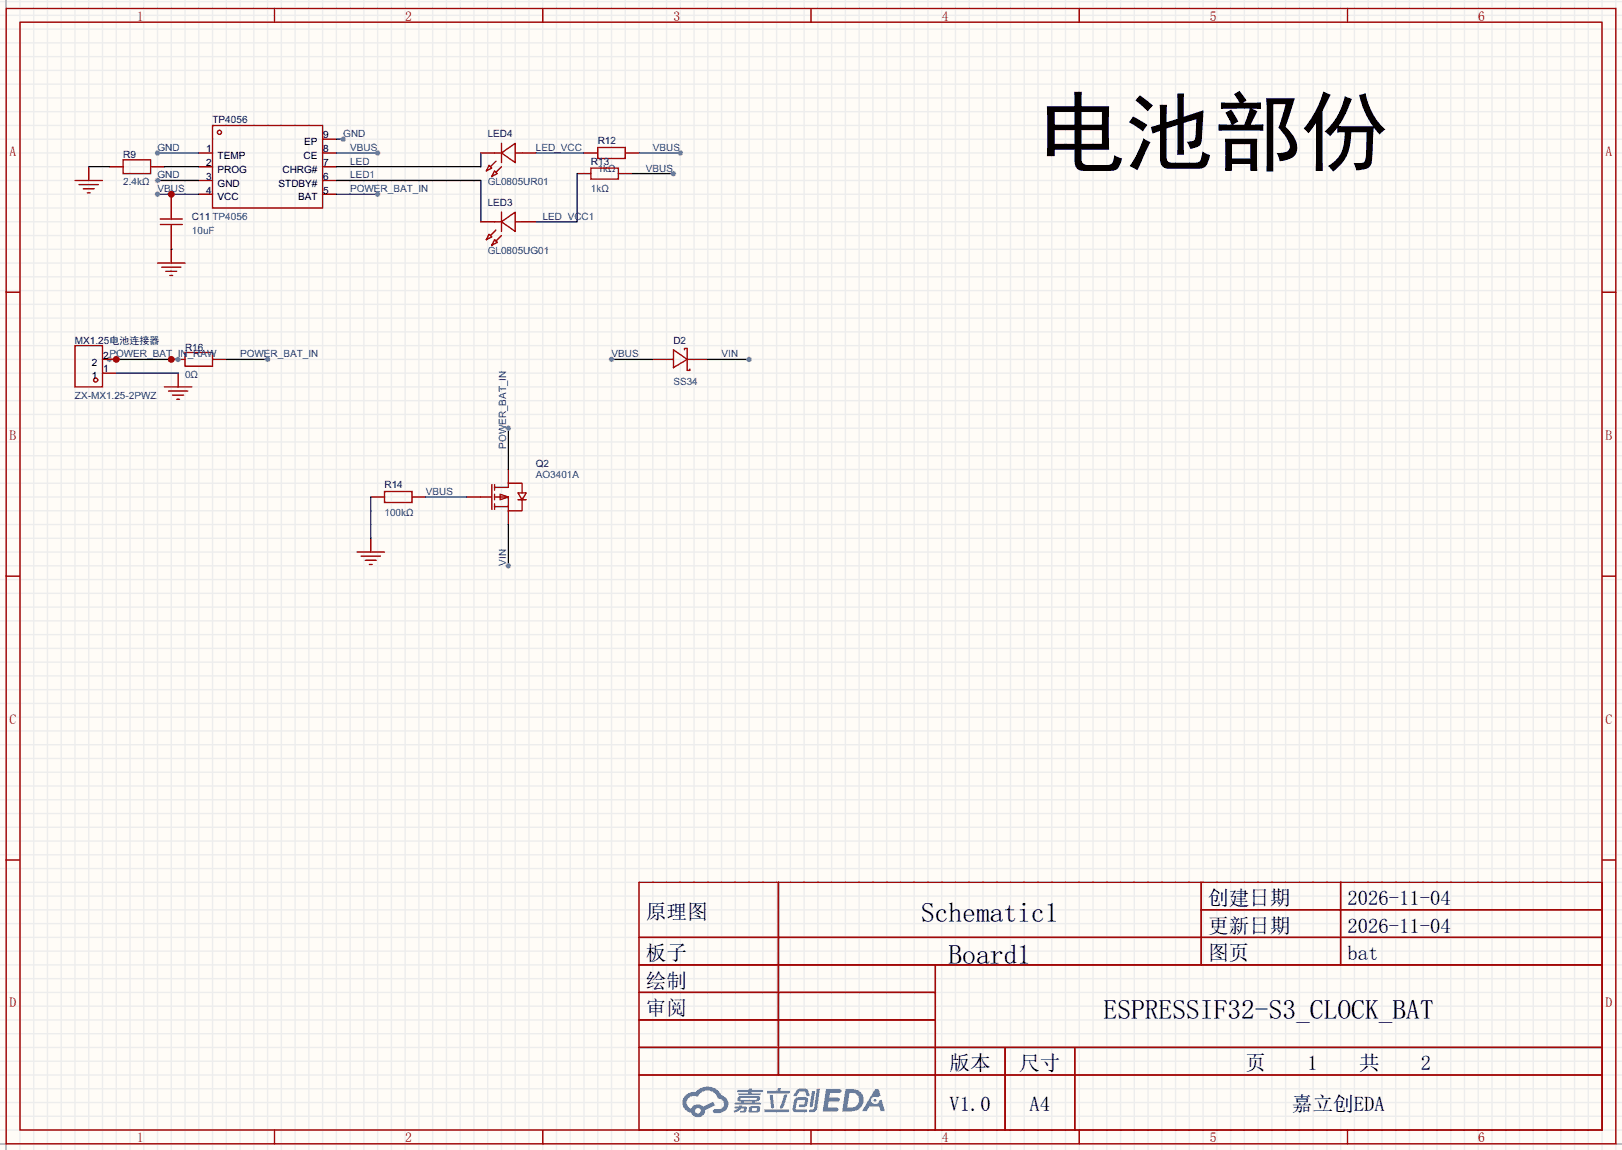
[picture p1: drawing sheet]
<svg xmlns="http://www.w3.org/2000/svg" width="299mm" height="212mm" viewBox="0 0 299 212" stroke-linecap="round" stroke-linejoin="round" font-family="sans-serif">
<path d="M0 0h299.5v212.3h-299.5z" fill="#fffcf7"/>
<g fill="none" stroke="#ededed" stroke-width=".25">
<path d="M0 .3h299.5M0 2.8h299.5M0 5.4h299.5M0 7.9h299.5M0 10.5h299.5M0 13h299.5M0 15.5h299.5M0 18.1h299.5M1.1 0v212.3M3.7 0v212.3M6.2 0v212.3M8.8 0v212.3"/>
<path d="M11.3 0v212.3M13.8 0v212.3M16.4 0v212.3M18.9 0v212.3M21.5 0v212.3M24 0v212.3M26.5 0v212.3M29.1 0v212.3M31.6 0v212.3M34.2 0v212.3M36.7 0v212.3M39.2 0v212.3"/>
<path d="M41.8 0v212.3M44.3 0v212.3M46.9 0v212.3M49.4 0v212.3M51.9 0v212.3M54.5 0v212.3M57 0v212.3M59.6 0v212.3M62.1 0v212.3M64.6 0v212.3M67.2 0v212.3M69.7 0v212.3"/>
<path d="M72.3 0v212.3M74.8 0v212.3M77.3 0v212.3M79.9 0v212.3M82.4 0v212.3M85 0v212.3M87.5 0v212.3M90 0v212.3M92.6 0v212.3M95.1 0v212.3M97.7 0v212.3M100.2 0v212.3"/>
<path d="M102.7 0v212.3M105.3 0v212.3M107.8 0v212.3M110.4 0v212.3M112.9 0v212.3M115.4 0v212.3M118 0v212.3M120.5 0v212.3M123.1 0v212.3M125.6 0v212.3M128.1 0v212.3M130.7 0v212.3"/>
<path d="M133.2 0v212.3M135.8 0v212.3M138.3 0v212.3M140.8 0v212.3M143.4 0v212.3M145.9 0v212.3M148.5 0v212.3M151 0v212.3M153.5 0v212.3M156.1 0v212.3M158.6 0v212.3M161.2 0v212.3"/>
<path d="M163.7 0v212.3M166.2 0v212.3M168.8 0v212.3M171.3 0v212.3M173.9 0v212.3M176.4 0v212.3M178.9 0v212.3M181.5 0v212.3M184 0v212.3M186.6 0v212.3M189.1 0v212.3M191.6 0v212.3"/>
<path d="M194.2 0v212.3M196.7 0v212.3M199.3 0v212.3M201.8 0v212.3M204.3 0v212.3M206.9 0v212.3M209.4 0v212.3M212 0v212.3M214.5 0v212.3M217 0v212.3M219.6 0v212.3M222.1 0v212.3"/>
<path d="M224.7 0v212.3M227.2 0v212.3M229.7 0v212.3M232.3 0v212.3M234.8 0v212.3M237.4 0v212.3M239.9 0v212.3M242.4 0v212.3M245 0v212.3M247.5 0v212.3M250.1 0v212.3M252.6 0v212.3"/>
<path d="M255.1 0v212.3M257.7 0v212.3M260.2 0v212.3M262.8 0v212.3M265.3 0v212.3M267.8 0v212.3M270.4 0v212.3M272.9 0v212.3M275.5 0v212.3M278 0v212.3M280.5 0v212.3M283.1 0v212.3"/>
<path d="M285.6 0v212.3M288.2 0v212.3M290.7 0v212.3M293.2 0v212.3M295.8 0v212.3M298.3 0v212.3M0 20.6h299.5M0 23.2h299.5M0 25.7h299.5M0 28.2h299.5M0 30.8h299.5M0 33.3h299.5"/>
<path d="M0 35.9h299.5M0 38.4h299.5M0 40.9h299.5M0 43.5h299.5M0 46h299.5M0 48.6h299.5M0 51.1h299.5M0 53.6h299.5M0 56.2h299.5M0 58.7h299.5M0 61.3h299.5M0 63.8h299.5"/>
<path d="M0 66.3h299.5M0 68.9h299.5M0 71.4h299.5M0 74h299.5M0 76.5h299.5M0 79h299.5M0 81.6h299.5M0 84.1h299.5M0 86.7h299.5M0 89.2h299.5M0 91.7h299.5M0 94.3h299.5"/>
<path d="M0 96.8h299.5M0 99.4h299.5M0 101.9h299.5M0 104.4h299.5M0 107h299.5M0 109.5h299.5M0 112.1h299.5M0 114.6h299.5M0 117.1h299.5M0 119.7h299.5M0 122.2h299.5M0 124.8h299.5"/>
<path d="M0 127.3h299.5M0 129.8h299.5M0 132.4h299.5M0 134.9h299.5M0 137.5h299.5M0 140h299.5M0 142.5h299.5M0 145.1h299.5M0 147.6h299.5M0 150.2h299.5M0 152.7h299.5M0 155.2h299.5"/>
<path d="M0 157.8h299.5M0 160.3h299.5M0 162.9h299.5M0 165.4h299.5M0 167.9h299.5M0 170.5h299.5M0 173h299.5M0 175.6h299.5M0 178.1h299.5M0 180.6h299.5M0 183.2h299.5M0 185.7h299.5"/>
<path d="M0 188.3h299.5M0 190.8h299.5M0 193.3h299.5M0 195.9h299.5M0 198.4h299.5M0 201h299.5M0 203.5h299.5M0 206h299.5M0 208.6h299.5M0 211.1h299.5"/>
</g>
<path d="M1.1 0v212.3M0 211.1h299.5" fill="none" stroke="#999" stroke-width=".25"/>
<g fill="none" stroke="#a10000" stroke-width=".25">
<path d="M1.1 1.6h297.2v209.5h-297.2zM3.7 4.1h292.1v204.5h-292.1zM50.7 1.6v2.5M100.2 1.6v2.5M149.7 1.6v2.5M199.3 1.6v2.5M248.8 1.6v2.5M1.1 54h2.6M295.8 54h2.5M1.1 106.3h2.6M295.8 106.3h2.5M1.1 158.7h2.6"/>
<path d="M295.8 158.7h2.5M118 162.9h177.8v45.7h-177.8zM118 173h177.8M118 178.1h177.8M143.7 162.9v35.5M172.7 178.1v30.5M221.8 162.9v15.2M221.8 167.9h74M247.5 162.9v15.2M118 183.2h54.7M118 193.3h177.8M118 188.3h54.7"/>
<path d="M118 198.4h177.8M185.6 193.3v15.3M198.4 193.3v15.3M50.7 208.6v2.5M100.2 208.6v2.5M149.7 208.6v2.5M199.3 208.6v2.5M248.8 208.6v2.5"/>
</g>
<g fill="#5487ff">
<path d="M152.5 201h1.6a1.34 1.34 0 0 1 1.2 .2 .37 .37 0 0 1-.3 .5h-1.7l-.2 .9h1.6a.37 .37 0 0 1 .4 .4 .37 .37 0 0 1-.4 .3h-1.7l-.2 1.1h.8a1.26 1.26 0 0 1 1.2 .2 .36 .36 0 0 1-.3 .5h-2.6z"/>
<path d="M161.5 201h.8l.3 1.3-.6 .3a.72 .72 0 0 0-1.1 .2 .72 .72 0 0 0 .3 1 .72 .72 0 0 0 1-.4l.1-.2 .5-.3 .6 2.2h-.8l-.3-.9h-1.8l-.5 .9h-.9z"/>
<path d="M149.9 201.4h.6l-.4 2.7a.31 .31 0 0 1-.3 .3 .31 .31 0 0 1-.3-.3z"/>
<path d="M150.8 200.9h.6l-.5 3.7a.97 .97 0 0 1-1.5 .5l.1-.3 .6-.1 .2-.1z"/>
<path d="M147.1 201.2l.5-.3 1.3 .1 .3 .4 .3 .8-.1 .1h-.5l-.3-.8h-.8h-.2l-.6 .8h-.5v-.2z"/>
<path d="M146.8 202.8l.4-.3h1.5a.69 .69 0 0 1 .5 .4 .69 .69 0 0 1-.1 .8 .74 .74 0 0 1-.8 .7h-.6a.27 .27 0 0 1-.2-.4 .27 .27 0 0 1 .3-.2h.6l.2-.8-1.4 .1-.3 1.6 1.9 .1a.28 .28 0 0 1 .2 .3 .28 .28 0 0 1-.3 .2h-1.9l-.4-.3-.1-.4z"/>
<path d="M141.1 204.7h4.3a.28 .28 0 0 1 .3 .3 .28 .28 0 0 1-.3 .3h-4.2l-.1-.1z"/>
<path d="M144.8 202h.6l-.8 2.5a.3 .3 0 0 1-.4 .1 .3 .3 0 0 1-.2-.2z"/>
<path d="M142.1 202.1h.6l.2 2.2-.2 .3-.4-.2z"/>
<path d="M141.7 201.3h1.8l.2-.5h.5l-.1 .5h1.5a.27 .27 0 0 1 .3 .3 .27 .27 0 0 1-.3 .2h-3.8l-.2-.1z"/>
<path d="M135.7 204.2h.8v-.2h.6l-.1 .2h.8a.7 .7 0 0 1-.5 1.2h-.6v-.4l.6-.1v-.2l-.4-.1-.5 .5-.8 .3-.2-.4 .8-.4h-.6z"/>
<path d="M136.1 201.2h2.1l.1-.3h.6l-.1 .3h1.9l.2 .2-.2 .2h-1.9l-.1 .2h1.6l.2 .2-.2 .1h-3.9l-.1-.3h1.8v-.2h-1.9l-.1-.2z"/>
<path d="M156.1 201l-.6 4.1h1.4a2.14 2.14 0 0 0 2.6-2.1 2.14 2.14 0 0 0-2.7-2zM156.8 201.7a1.37 1.37 0 0 1 1.8 1.2 1.37 1.37 0 0 1-1.5 1.5h-.7z"/>
<path d="M136.3 202.5a.47 .47 0 0 0-.2 .6 .47 .47 0 0 0 .6 .2l.1 .2h-1.1l-.1 .3 4.7 .1 .2-.2-.1-.2h-1l.1-.2a.6 .6 0 0 0 .7-.2 .6 .6 0 0 0 0-.8h-3.5zM136.8 202.7l2.8-.1 .1 .1-.1 .3h-2.8zM137.4 203.3h1.4l-.1 .2h-1.2z"/>
<path d="M138.4 204.3a.9 .9 0 0 0-.1 1 2.48 2.48 0 0 0 1.9-.1 .84 .84 0 0 0 0-1l-1.4-.1zM138.9 204.6l.7-.1 .1 .3-.2 .2h-.7z"/>
<path d="M126.6 202.1a1.91 1.91 0 0 0-.5 2 1.91 1.91 0 0 0 1.5 1.3 1.35 1.35 0 0 0 1.5 .8 1.35 1.35 0 0 0 1.1-1.3l1.9-.9-.4-.6-1.8 .8a1.41 1.41 0 0 0-2.3 .4 1.25 1.25 0 0 1-.6-1.8 1.25 1.25 0 0 1 1.8-.3 1.97 1.97 0 0 1 2-1.2 1.97 1.97 0 0 1 1.8 1.5 .96 .96 0 0 1 1 .9 .96 .96 0 0 1-.9 1h-.6a.39 .39 0 0 0-.5 .3 .39 .39 0 0 0 .4 .5 1.87 1.87 0 0 0 1.9-.6 1.87 1.87 0 0 0 .4-2l-.7-.6-.4-.2a2.86 2.86 0 0 0-4.8-.6h-.3a2.27 2.27 0 0 0-1.5 .6zM128.4 205a.5 .5 0 0 1 1 0 .5 .5 0 0 1-1 0z"/>
<circle cx="161.6" cy="203.1" r=".27"/>
</g>
<g fill="none" stroke="#a10000" stroke-width=".25">
<path d="M22.7 29.5h5.1v2.5h-5.1zM31.6 38.4v2M39.2 23.2h20.4v15.2h-20.4zM29.6 40.4h4.1M29.6 41.4h4.1M31.6 41.4v2.1M34.2 65.1h5v2.5h-5zM71 90.7h5.1v2h-5.1z"/>
<circle cx="40.5" cy="24.4" r=".38"/>
</g>
<g fill="none" stroke="#870000" stroke-width=".25">
<path d="M20.2 30.8h2.5M27.8 30.8h2.6M31.6 35.9v2.5M36.7 28.2h2.5M36.7 30.8h2.5M36.7 33.3h2.5M36.7 35.9h2.5M59.6 28.2h2.5M59.6 30.8h2.5M59.6 33.3h2.5M59.6 35.9h2.5M59.6 25.7h2.5"/>
<path d="M31.6 43.5v2.5M31.6 66.3h2.6M39.2 66.3h2.6M68.5 91.7h2.5M76.1 91.7h2.5"/>
</g>
<path d="M29.1 35.9h7.6" fill="none" stroke="#008700" stroke-width=".25"/>
<circle cx="31.6" cy="35.9" r=".63" fill="#c00"/>
<circle cx="29.1" cy="35.9" r=".51" fill="#999"/>
<path d="M31.6 46v2.6" fill="none" stroke="#870000" stroke-width=".25"/>
<path d="M29.1 48.6h5.1M29.8 49.3h3.6M30.6 50.1h2M31.4 50.8h.5" fill="none" stroke="#a10000" stroke-width=".25"/>
<path d="M62.1 28.2h7.6M31.6 46h.1" fill="none" stroke="#008700" stroke-width=".25"/>
<circle cx="69.7" cy="28.2" r=".51" fill="#999"/>
<path d="M29.1 33.3h7.6" fill="none" stroke="#008700" stroke-width=".25"/>
<circle cx="29.1" cy="33.3" r=".51" fill="#999"/>
<path d="M16.4 30.8h3.8M29.1 28.2h7.6M30.4 30.8h6.3" fill="none" stroke="#008700" stroke-width=".25"/>
<path d="M16.4 30.8v2.5" fill="none" stroke="#870000" stroke-width=".25"/>
<path d="M13.8 33.3h5.1M14.6 34.1h3.6M15.4 34.8h2M16.1 35.6h.5" fill="none" stroke="#a10000" stroke-width=".25"/>
<circle cx="29.1" cy="28.2" r=".51" fill="#999"/>
<path d="M62.1 35.9h7.6" fill="none" stroke="#008700" stroke-width=".25"/>
<circle cx="69.7" cy="35.9" r=".51" fill="#999"/>
<path d="M106.6 32h2.5M107.8 28.2h2.6M114.2 32h2.5M115.4 28.2h2.6" fill="none" stroke="#870000" stroke-width=".25"/>
<path d="M109.1 31h5.1v2.1h-5.1zM110.4 27.2h5v2h-5z" fill="none" stroke="#a10000" stroke-width=".25"/>
<path d="M62.1 33.3h26.7v7.6M88.8 28.2v2.6h-26.7M98.9 28.2h8.9M106.6 32v8.9h-7.7M118 28.2h7.6" fill="none" stroke="#008700" stroke-width=".25"/>
<circle cx="125.6" cy="28.2" r=".51" fill="#999"/>
<path d="M116.7 32h7.6" fill="none" stroke="#008700" stroke-width=".25"/>
<circle cx="124.3" cy="32" r=".51" fill="#999"/>
<path d="M62.1 25.7h1.3" fill="none" stroke="#008700" stroke-width=".25"/>
<circle cx="63.4" cy="25.7" r=".51" fill="#999"/>
<path d="M120.5 66.3h3.8M126.9 66.3h3.8" fill="none" stroke="#870000" stroke-width=".25"/>
<path d="M124.3 64.6l2.6 1.7-2.6 1.6zM126.4 64.6v-.3h.5v4.1h.5v-.3" fill="none" stroke="#a10000" stroke-width=".25"/>
<path d="M112.9 66.3h7.6" fill="none" stroke="#008700" stroke-width=".25"/>
<circle cx="112.9" cy="66.3" r=".51" fill="#999"/>
<path d="M130.7 66.3h7.6" fill="none" stroke="#008700" stroke-width=".25"/>
<circle cx="138.3" cy="66.3" r=".51" fill="#999"/>
<path d="M88.8 91.7h2M90.8 89.4v4.6M91.3 91.7h2.6v2.6h2.5v-2.1M91.3 90h2.6v-.8h2.5v1.8M91.3 93.5h2.6M91.3 89.4v1.1M91.3 91.2v1M91.3 93v1M92.3 91.2l1.6 .5-1.6 .5zM95.6 91h1.6l-.8 1.2zM95.6 92.2h1.6" fill="none" stroke="#a10000" stroke-width=".25"/>
<path d="M86.2 91.7h2.6M93.9 86.7v2.5M93.9 94.3v2.5" fill="none" stroke="#870000" stroke-width=".25"/>
<path d="M93.9 79v7.7" fill="none" stroke="#008700" stroke-width=".25"/>
<circle cx="93.9" cy="79" r=".51" fill="#999"/>
<path d="M93.9 96.8v7.6" fill="none" stroke="#008700" stroke-width=".25"/>
<circle cx="93.9" cy="104.4" r=".51" fill="#999"/>
<path d="M20.2 66.3h12.7M68.5 91.7v7.7M78.6 91.7h7.6" fill="none" stroke="#008700" stroke-width=".25"/>
<path d="M68.5 99.4v2.5" fill="none" stroke="#870000" stroke-width=".25"/>
<path d="M65.9 101.9h5.1M66.7 102.7h3.5M67.4 103.4h2.1M68.2 104.2h.5" fill="none" stroke="#a10000" stroke-width=".25"/>
<circle cx="31.6" cy="66.3" r=".63" fill="#c00"/>
<g fill="#999">
<circle cx="20.2" cy="66.3" r=".51"/>
<circle cx="32.9" cy="66.3" r=".51"/>
</g>
<path d="M32.9 68.9v2.5" fill="none" stroke="#870000" stroke-width=".25"/>
<path d="M30.4 71.4h5M31.1 72.2h3.6M31.9 72.9h2M32.6 73.7h.5" fill="none" stroke="#a10000" stroke-width=".25"/>
<path d="M41.8 66.3h7.6" fill="none" stroke="#008700" stroke-width=".25"/>
<circle cx="49.4" cy="66.3" r=".51" fill="#999"/>
<g fill="none" stroke="#a10000" stroke-width=".25">
<path d="M90.3 30.5l.5 .5-1 .5zM91.3 31.5l.5 .5-1 .6zM91.3 28.2h1.3M91.6 29.8l-1 1M92.6 28.2l2.5-1.7v3.5zM92.6 26.5v3.5M92.6 39.2v3.5M92.6 30.8l-1 1M95.1 28.2h1.3M90.3 43.2l.5 .5-1 .5zM91.3 44.2l.5 .5-1 .6zM91.3 40.9h1.3"/>
<path d="M91.6 42.5l-1 1M92.6 40.9l2.5-1.7v3.5zM92.6 43.5l-1 1M95.1 40.9h1.3M13.8 63.8h5.1v7.6h-5.1z"/>
<circle cx="17.7" cy="70.1" r=".38"/>
</g>
<path d="M88.8 28.2h2.5M96.4 28.2h2.5M88.8 40.9h2.5M96.4 40.9h2.5M18.9 68.9h2.6M18.9 66.3h2.6" fill="none" stroke="#870000" stroke-width=".25"/>
<circle cx="21.5" cy="66.3" r=".63" fill="#c00"/>
<path d="M21.5 68.9h11.4" fill="none" stroke="#008700" stroke-width=".25"/>
<text font-size="16.2" x="191.6" y="30.1">电池部份</text>
<g font-size="5.1">
<text x="170" y="170.2">Schematic1</text>
<text x="175.1" y="177.8">Board1</text>
<text x="203.8" y="188">ESPRESSIF32-S3_CLOCK_BAT</text>
</g>
<g font-size="3.8">
<text x="223" y="167">创建日期</text>
<text x="248.8" y="167">2026-11-04</text>
<text x="119.3" y="169.6">原理图</text>
<text x="223" y="172.1">更新日期</text>
<text x="248.8" y="172.1">2026-11-04</text>
<text x="119.3" y="177.2">板子</text>
<text x="223" y="177.2">图页</text>
<text x="248.8" y="177.2">bat</text>
<text x="119.3" y="182.3">绘制</text>
<text x="119.3" y="187.4">审阅</text>
<text x="175.3" y="197.5">版本</text>
<text x="188.2" y="197.5">尺寸</text>
<text x="230" y="197.5">页</text>
<text x="241.4" y="197.5">1</text>
<text x="250.9" y="197.5">共</text>
<text x="262.4" y="197.5">2</text>
<text x="175.3" y="205.1">V1.0</text>
<text x="190.1" y="205.1">A4</text>
<text x="238.5" y="205.1">嘉立创EDA</text>
</g>
<g font-size="2.5" fill="#a00000">
<text x="25.3" y="3.8">1</text>
<text x="74.8" y="3.8">2</text>
<text x="124.3" y="3.8">3</text>
<text x="173.9" y="3.8">4</text>
<text x="223.4" y="3.8">5</text>
<text x="272.9" y="3.8">6</text>
<text x="1.8" y="28.8">A</text>
<text x="296.4" y="28.8">A</text>
<text x="1.8" y="81.2">B</text>
<text x="296.4" y="81.2">B</text>
<text x="1.8" y="133.5">C</text>
<text x="296.4" y="133.5">C</text>
<text x="1.8" y="185.9">D</text>
<text x="296.4" y="185.9">D</text>
<text x="25.3" y="210.9">1</text>
<text x="74.8" y="210.9">2</text>
<text x="124.3" y="210.9">3</text>
<text x="173.9" y="210.9">4</text>
<text x="223.4" y="210.9">5</text>
<text x="272.9" y="210.9">6</text>
</g>
<g font-size="1.8" fill="#000080">
<text x="39.2" y="22.8">TP4056</text>
<text x="22.7" y="29.1">R9</text>
<text x="90" y="25.3">LED4</text>
<text x="110.4" y="26.6">R12</text>
<text x="109.1" y="30.4">R13</text>
<text x="35.4" y="40.6">C11</text>
<text x="90" y="38">LED3</text>
<text x="13.8" y="63.4">MX</text>
<text x="16.6" y="63.4">1.2</text>
<text x="19.2" y="63.4">5电池连接器</text>
<text x="34.2" y="64.7">R16</text>
<text x="124.3" y="63.4">D2</text>
<text x="98.9" y="86.3">Q2</text>
<text x="71" y="90.1">R14</text>
</g>
<g font-size="1.8" fill="#00f">
<text x="29.1" y="27.9">GND</text>
<text x="63.4" y="25.3">GND</text>
<text x="64.6" y="27.9">VBUS</text>
<text x="98.9" y="27.9">LED_VCC</text>
<text x="120.5" y="27.9">VBUS</text>
<text x="22.7" y="34.2">2.4kΩ</text>
<text x="29.1" y="35.5">VBUS</text>
<text x="29.1" y="32.9">GND</text>
<text x="64.6" y="35.5">POWER_BAT_IN</text>
<text x="64.6" y="30.4">LED</text>
<text x="64.6" y="32.9">LED1</text>
<text x="90" y="34.2">GL0805UR01</text>
<text x="109.1" y="35.5">1kΩ</text>
<text x="110.4" y="31.7">1kΩ</text>
<text x="119.3" y="31.7">VBUS</text>
<text x="39.2" y="40.6">TP4056</text>
<text x="100.2" y="40.6">LED_VCC1</text>
<text x="35.4" y="43.1">10uF</text>
<text x="90" y="46.9">GL0805UG01</text>
<text x="44.3" y="66">POWER_BAT_IN</text>
<text x="112.9" y="66">VBUS</text>
<text x="133.2" y="66">VIN</text>
<text x="34.2" y="69.8">0Ω</text>
<text x="124.3" y="71">SS34</text>
<text x="13.8" y="73.6">ZX-MX1.25-2PWZ</text>
<text x="93.5" y="82.8" transform="rotate(-90 93.5 82.8)">POWER_BAT_IN</text>
<text x="98.9" y="88.3">AO3401A</text>
<text x="71" y="95.2">100kΩ</text>
<text x="78.6" y="91.4">VBUS</text>
<text x="93.5" y="104.4" transform="rotate(-90 93.5 104.4)">VIN</text>
</g>
<g font-size="1.8">
<text x="38.1" y="28.1">1</text>
<text x="40.2" y="29.4">TEMP</text>
<text x="56.1" y="29.4">CE</text>
<text x="56.2" y="26.8">EP</text>
<text x="59.7" y="28.1">8</text>
<text x="59.7" y="25.6">9</text>
<text x="38.1" y="30.6">2</text>
<text x="38.1" y="33.2">3</text>
<text x="38.1" y="35.7">4</text>
<text x="40.2" y="31.9">PROG</text>
<text x="40.2" y="34.4">GND</text>
<text x="51.4" y="34.4">STDBY#</text>
<text x="52.2" y="31.9">CHRG#</text>
<text x="59.7" y="35.7">5</text>
<text x="59.7" y="33.2">6</text>
<text x="59.7" y="30.6">7</text>
<text x="40.2" y="37">VCC</text>
<text x="55" y="37">BAT</text>
<text x="17" y="70">1</text>
<text x="17" y="67.5">2</text>
<text x="19" y="68.7">1</text>
<text x="19" y="66.2">2POWER_BAT_IN_RAW</text>
</g>
</svg>
